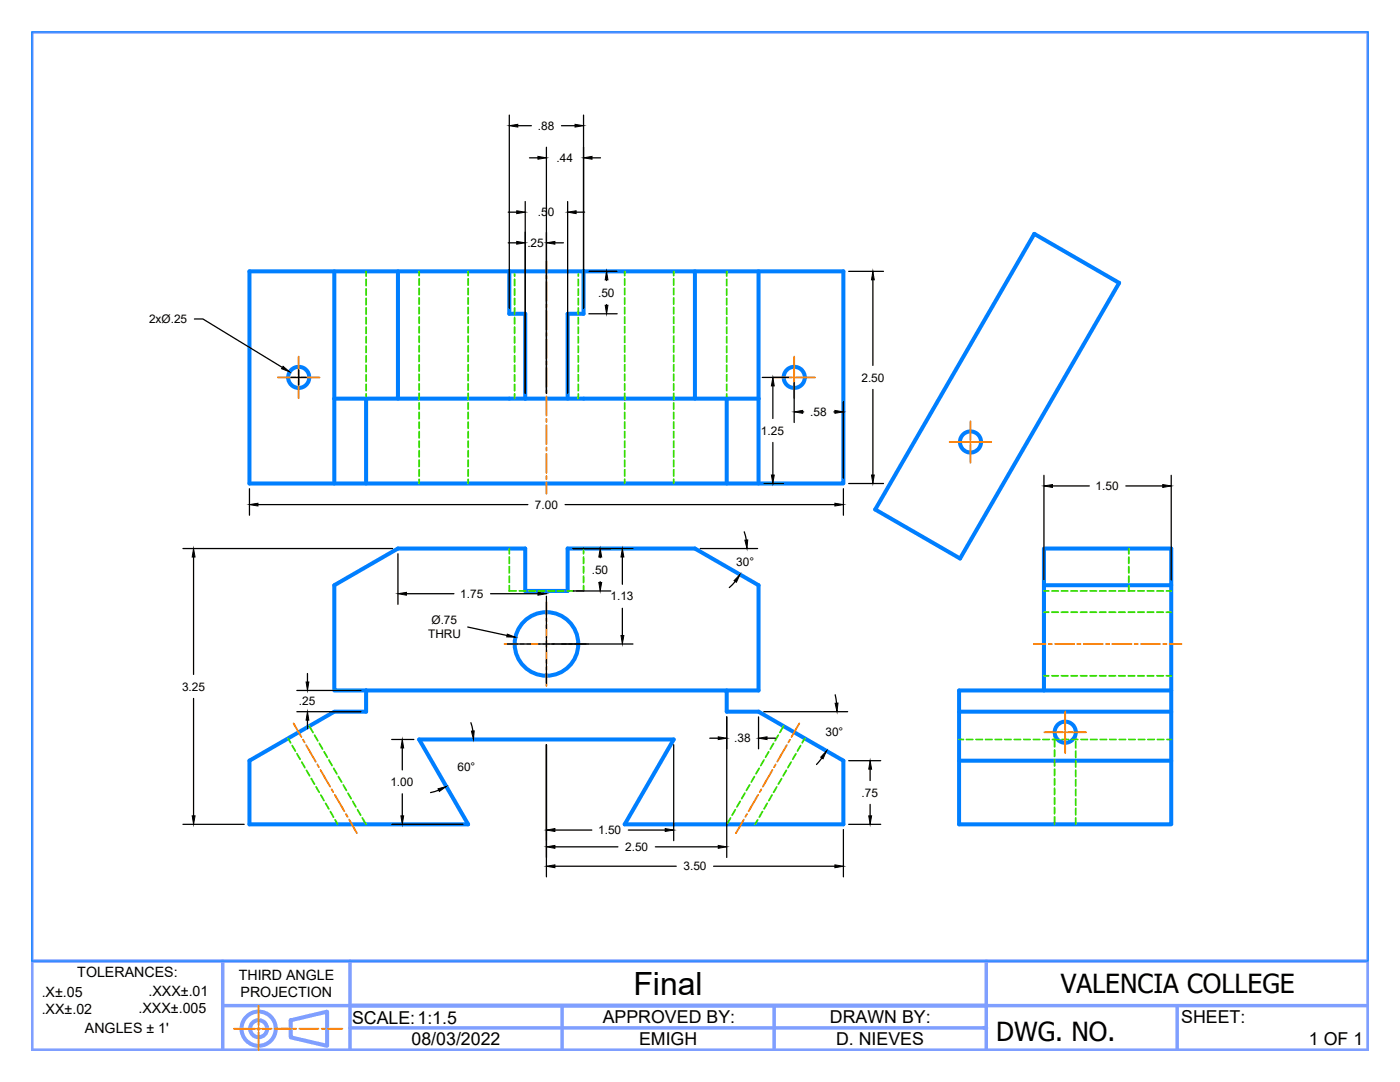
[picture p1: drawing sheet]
<svg xmlns="http://www.w3.org/2000/svg" width="279mm" height="216mm" viewBox="0 0 279 216" stroke-linecap="round" stroke-linejoin="round" font-family="sans-serif">
<!-- layer: Visible -->
<g fill="none" stroke="#007fff" stroke-width=".8">
<path d="M49.8 54.1h118.5v42.4h-118.5zM66.7 54.1v42.4M79.4 54.1v25.4M101.6 54.1v8.5h3.2v16.9M116.5 54.1v8.5h-3.2v16.9M138.7 54.1v25.4M151.4 54.1v42.4M206.4 46.7l17 9.8-31.8 54.9-16.9-9.7zM66.7 79.5h38.1M73.1 79.5v17M104.8 79.5h46.6M145 79.5v17"/>
<path d="M208.3 116.8h25.4M73.1 137.8h-6.4v-21l12.7-7.3h25.4v8.4h8.5v-8.4h25.4l12.7 7.3v21h-6.4M208.3 137.8v-28.3h25.4v55h-42.3v-26.7h42.3M49.8 151.8l16.9-9.8h6.4v-4.2h71.9v4.2h6.4l16.9 9.8v12.7h-43.6l9.8-16.9h-50.8l9.7 16.9h-43.6zM191.4 142h42.3M191.4 151.8h42.3"/>
<circle cx="59.6" cy="75.3" r="2.11"/>
<circle cx="158.5" cy="75.3" r="2.11"/>
<circle cx="193.7" cy="88.2" r="2.11"/>
<circle cx="109.1" cy="128.5" r="6.3"/>
<circle cx="212.6" cy="146.1" r="2.11"/>
</g>
<!-- layer: Hidden -->
<g fill="none" stroke="#37dd00" stroke-width=".36">
<path d="M66.7 54.1v1M66.7 55.7v1.3M66.7 57.6v1.3M66.7 59.5v1.3M73.1 54.1v1M73.1 55.7v1.3M73.1 57.6v1.3M73.1 59.5v1.3M83.7 54.1v.9M83.7 55.6v1.3M83.7 57.5v1.3M83.7 59.4v1.3"/>
<path d="M93.4 54.1v.9M93.4 55.6v1.3M93.4 57.5v1.3M93.4 59.4v1.3M102.7 54.1v1M102.7 55.7v1.3M102.7 57.6v1.3M102.7 59.5v1.3M115.4 54.1v1M115.4 55.7v1.3M115.4 57.6v1.3M115.4 59.5v1.3"/>
<path d="M124.7 54.1v.9M124.7 55.6v1.3M124.7 57.5v1.3M124.7 59.4v1.3M134.5 54.1v.9M134.5 55.6v1.3M134.5 57.5v1.3M134.5 59.4v1.3M145 54.1v1M145 55.7v1.3M145 57.6v1.3M145 59.5v1.3"/>
<path d="M151.4 54.1v1M151.4 55.7v1.3M151.4 57.6v1.3M151.4 59.5v1.3M66.7 61.4v1.3M66.7 63.4v1.2M66.7 65.3v1.2M66.7 67.2v1.2M66.7 69.1v1.2M66.7 71v1.2M66.7 72.9v1.2M66.7 74.8v1.3"/>
<path d="M66.7 76.7v1.3M66.7 78.6v.9M73.1 61.4v1.3M73.1 63.4v1.2M73.1 65.3v1.2M73.1 67.2v1.2M73.1 69.1v1.2M73.1 71v1.2M73.1 72.9v1.2M73.1 74.8v1.3M73.1 76.7v1.3M73.1 78.6v.9"/>
<path d="M83.7 61.3v1.3M83.7 63.2v1.3M83.7 65.2v1.2M83.7 67.1v1.2M83.7 69v1.2M83.7 70.9v1.2M83.7 72.8v1.2M83.7 74.7v1.2M83.7 76.6v1.3M83.7 78.5v1.3M93.4 61.3v1.3M93.4 63.2v1.3"/>
<path d="M93.4 65.2v1.2M93.4 67.1v1.2M93.4 69v1.2M93.4 70.9v1.2M93.4 72.8v1.2M93.4 74.7v1.2M93.4 76.6v1.3M93.4 78.5v1.3M102.7 61.4v1.3M102.7 63.4v1.2M102.7 65.3v1.2M102.7 67.2v1.2"/>
<path d="M102.7 69.1v1.2M102.7 71v1.2M102.7 72.9v1.2M102.7 74.8v1.3M102.7 76.7v1.3M102.7 78.6v.9M115.4 61.4v1.3M115.4 63.4v1.2M115.4 65.3v1.2M115.4 67.2v1.2M115.4 69.1v1.2M115.4 71v1.2"/>
<path d="M115.4 72.9v1.2M115.4 74.8v1.3M115.4 76.7v1.3M115.4 78.6v.9M124.7 61.3v1.3M124.7 63.2v1.3M124.7 65.2v1.2M124.7 67.1v1.2M124.7 69v1.2M124.7 70.9v1.2M124.7 72.8v1.2M124.7 74.7v1.2"/>
<path d="M124.7 76.6v1.3M124.7 78.5v1.3M134.5 61.3v1.3M134.5 63.2v1.3M134.5 65.2v1.2M134.5 67.1v1.2M134.5 69v1.2M134.5 70.9v1.2M134.5 72.8v1.2M134.5 74.7v1.2M134.5 76.6v1.3M134.5 78.5v1.3"/>
<path d="M145 61.4v1.3M145 63.4v1.2M145 65.3v1.2M145 67.2v1.2M145 69.1v1.2M145 71v1.2M145 72.9v1.2M145 74.8v1.3M145 76.7v1.3M145 78.6v.9M151.4 61.4v1.3M151.4 63.4v1.2"/>
<path d="M151.4 65.3v1.2M151.4 67.2v1.2M151.4 69.1v1.2M151.4 71v1.2M151.4 72.9v1.2M151.4 74.8v1.3M151.4 76.7v1.3M151.4 78.6v.9M83.7 80.4v1.3M83.7 82.3v1.3M83.7 84.2v1.3M83.7 86.1v1.3"/>
<path d="M83.7 88v1.3M83.7 89.9v1.3M83.7 91.8v1.3M83.7 93.7v1.3M83.7 95.6v.9M93.4 80.4v1.3M93.4 82.3v1.3M93.4 84.2v1.3M93.4 86.1v1.3M93.4 88v1.3M93.4 89.9v1.3M93.4 91.8v1.3"/>
<path d="M93.4 93.7v1.3M93.4 95.6v.9M124.7 80.4v1.3M124.7 82.3v1.3M124.7 84.2v1.3M124.7 86.1v1.3M124.7 88v1.3M124.7 89.9v1.3M124.7 91.8v1.3M124.7 93.7v1.3M124.7 95.6v.9M134.5 80.4v1.3"/>
<path d="M134.5 82.3v1.3M134.5 84.2v1.3M134.5 86.1v1.3M134.5 88v1.3M134.5 89.9v1.3M134.5 91.8v1.3M134.5 93.7v1.3M134.5 95.6v.9M101.6 109.5v1M101.6 111.1v1.3M101.6 113.1v1.2M101.6 115v1.2"/>
<path d="M101.6 116.9v1h1.4M103.7 117.9h1.2M105.6 117.9h1.2M107.5 117.9h1.2M109.4 117.9h1.2M111.3 117.9h1.2M113.2 117.9h1.2M116.5 109.5v1M116.5 111.1v1.3M116.5 113.1v1.2M116.5 115v1.2M116.5 116.9v1h-1.4"/>
<path d="M208.3 117.9h1M209.9 117.9h1.3M211.8 117.9h1.3M213.7 117.9h1.3M215.6 117.9h1.3M217.6 117.9h1.2M219.5 117.9h1.2M221.4 117.9h1.2M223.3 117.9h1.2M225.2 117.9h1.2M225.3 109.5v1M225.3 111.1v1.3"/>
<path d="M225.3 113.1v1.2M225.3 115v1.2M225.3 116.9v1M227.1 117.9h1.2M229 117.9h1.3M230.9 117.9h1.3M232.8 117.9h.9M208.3 134.9h1M208.3 122.2h1M209.9 134.9h1.3M209.9 122.2h1.3M211.8 134.9h1.3"/>
<path d="M211.8 122.2h1.3M213.7 134.9h1.3M213.7 122.2h1.3M215.6 134.9h1.3M215.6 122.2h1.3M217.6 134.9h1.2M217.6 122.2h1.2M219.5 134.9h1.2M219.5 122.2h1.2M221.4 134.9h1.2M221.4 122.2h1.2M223.3 134.9h1.2"/>
<path d="M223.3 122.2h1.2M225.2 134.9h1.2M225.2 122.2h1.2M227.1 134.9h1.2M227.1 122.2h1.2M229 134.9h1.3M229 122.2h1.3M230.9 134.9h1.3M230.9 122.2h1.3M232.8 134.9h.9M232.8 122.2h.9M57.5 147.3l.5 .9"/>
<path d="M58.3 148.8l.6 1.1M59.3 150.4l.6 1.1M60.2 152.1l.7 1.1M61.2 153.7l.6 1.1M61.7 144.9l.8 1.3M62.1 155.4l.7 1.1M62.8 146.7l.6 1.1M63.1 157l.6 1.1M63.7 148.4l.7 1.1M64 158.6l.7 1.1M64.7 150l.6 1.1M65.6 151.7l.7 1.1"/>
<path d="M66.6 153.3l.6 1.1M67.5 155l.7 1.1M68.5 156.6l.6 1.1M69.4 158.3l.7 1.1M70.4 159.9l.6 1.1M147.7 159.9l-.6 1.1M148.7 158.3l-.7 1.1M149.6 156.6l-.6 1.1M150.6 155l-.7 1.1M151.5 153.3l-.6 1.1M152.5 151.7l-.7 1.1M153.4 150l-.6 1.1"/>
<path d="M154.1 158.6l-.7 1.1M154.4 148.4l-.7 1.1M155 157l-.6 1.1M155.3 146.7l-.6 1.1M156 155.4l-.7 1.1M156.4 144.9l-.8 1.3M156.9 153.7l-.6 1.1M157.9 152.1l-.7 1.1M158.8 150.4l-.6 1.1M159.8 148.8l-.6 1.1M160.6 147.3l-.5 .9M191.4 147.6h.9"/>
<path d="M192.9 147.6h1.3M194.8 147.6h1.3M196.7 147.6h1.3M198.6 147.6h1.3M200.5 147.6h1.3M202.4 147.6h1.3M204.3 147.6h1.3M206.2 147.6h1.3M208.1 147.6h1.3M210 147.6h1.3M210.5 146.1v2.9M210.5 149.7v1.2"/>
<path d="M210.5 151.6v1.2M210.5 153.5v1.2M210.5 155.4v1.3M210.5 157.3v1.3M210.5 159.2v1.3M211.9 147.6h1.3M213.8 147.6h1.3M214.7 146.1v1.2M214.7 148v1.2M214.7 149.9v1.3M214.7 151.8v1.3M214.7 153.7v1.3"/>
<path d="M214.7 155.6v1.3M214.7 157.5v1.3M214.7 159.4v1.3M215.8 147.6h1.2M217.7 147.6h1.2M219.6 147.6h1.2M221.5 147.6h1.2M223.4 147.6h1.2M225.3 147.6h1.2M227.2 147.6h1.3M229.1 147.6h1.3M231 147.6h1.3"/>
<path d="M232.9 147.6h.8M65 160.3l.6 1.1M65.9 161.9l.7 1.1M66.9 163.6l.5 .9M71.4 161.6l.6 1.1M72.3 163.2l.7 1.3M145.8 163.2l-.7 1.3M146.7 161.6l-.6 1.1M151.2 163.6l-.5 .9M152.2 161.9l-.7 1.1M153.1 160.3l-.6 1.1M210.5 161.1v1.3"/>
<path d="M210.5 163v1.5M214.7 161.3v1.3M214.7 163.2v1.3"/>
</g>
<!-- layer: Center -->
<g fill="none" stroke="#ff7f00" stroke-width=".36">
<path d="M109.1 52.1v2.3M109.1 55v.6M109.1 56.3v3.8M55.5 75.3h3.7M59.4 75.3h.4M59.6 71.2v3.7M59.6 75.1v.4M59.6 75.7v3.8M60 75.3h3.8M109.1 60.7v.6M109.1 62v3.8M109.1 66.4v.7"/>
<path d="M109.1 67.7v3.8M109.1 72.1v.7M109.1 73.4v3.8M109.1 77.9v.6M109.1 79.1v3.8M154.3 75.3h3.8M158.3 75.3h.4M158.5 71.2v3.7M158.5 75.1v.4M158.5 75.7v3.8M158.9 75.3h3.7M109.1 83.6v.6"/>
<path d="M109.1 84.8v3.8M109.1 89.3v.6M109.1 90.6v3.8M109.1 95v.6M109.1 96.3v2.2M189.5 88.2h3.8M193.5 88.2h.4M193.7 84.1v3.7M193.7 88v.4M193.7 88.6v3.8M194.1 88.2h3.7M100.7 128.5h2.6"/>
<path d="M103.9 128.5h.6M105.2 128.5h2.6M108.4 128.5h1.3M109.1 120.1v2.6M109.1 123.4v.6M109.1 124.6v2.6M109.1 127.9v1.2M109.1 129.8v2.6M109.1 133v.6M109.1 134.3v2.6M110.3 128.5h2.6M113.6 128.5h.6"/>
<path d="M114.8 128.5h2.6M206.3 128.5h2.4M209.3 128.5h.6M210.6 128.5h3.8M215 128.5h.6M216.3 128.5h3.8M220.7 128.5h.7M222 128.5h3.8M226.4 128.5h.7M227.7 128.5h3.8M232.2 128.5h.6M233.4 128.5h2.4"/>
<path d="M58.6 144.4l1.6 2.6M60.5 147.6l.3 .5M61.1 148.7l1.9 3.3M63.3 152.5l.3 .6M64 153.6l1.9 3.4M66.2 157.5l.3 .6M66.8 158.6l1.9 3.3M151.3 158.6l-1.9 3.3M151.9 157.5l-.3 .6M154.2 153.6l-1.9 3.4M154.8 152.5l-.3 .6M157 148.7l-1.9 3.3"/>
<path d="M157.6 147.6l-.3 .5M159.5 144.4l-1.5 2.6M208.4 146.1h3.8M212.4 146.1h.4M212.6 142v3.7M212.6 145.9v.4M212.6 146.5v3.8M213 146.1h3.7M69 162.4l.4 .6M69.7 163.5l1.5 2.7M148.4 163.5l-1.5 2.7M149.1 162.4l-.3 .6"/>
<path d="M46.7 205.3h4.2M51.3 205.3h.6M51.6 200.7v3.9M51.6 204.9v.7M51.6 206v3.6M52.3 205.3h1.9M54.8 205.3h3.3M58.5 205.3h.6M59.8 205.3h3.8M64.2 205.3h.6M65.5 205.3h2.8"/>
</g>
<!-- layer: Dimensions -->
<g fill="none" stroke="#000" stroke-width=".25">
<path d="M101.6 23v38.6M103.3 25.1h2.7M105.7 31.5h1.7M109.1 29.4v49.1M112.1 25.1h2.7M116.5 23v38.6M118.2 31.5h1.6M101.4 48.5h1.7M101.4 42.3h1.7M104.8 40.2v38.3M110.7 48.5h1.7M113.3 40.2v38.3"/>
<path d="M115 42.3h1.7M117.5 54.1h5.7M121.1 55.8v.2M169.4 54.1h6.9M174.2 55.8v17.1M38.8 63.6h1.7l15.8 9.7M58.1 75.3h3M59.6 73.8v3M117.5 62.6h5.7M121.1 60.8v.1M152.1 75.3h5.3M154.2 77v6.5"/>
<path d="M158.5 76.3v8M174.2 77.7v17.1M49.8 97.5v5.3M152.4 96.5h4M154.2 88.3v6.5M160.2 82.2h.2M166.4 82.2h.2M168.3 80.1v15.3M168.3 97.5v5.3M169.4 96.5h6.9M208.3 94.8v20.9M210 97h7.4"/>
<path d="M224.7 97h7.4M233.7 94.8v20.9M36.5 109.5h41.9M38.6 111.1v23.5M51.5 100.7h53.8M79.4 110.5v10.1M81.1 118.5h9.5M97.9 118.5h9.5M109.1 119v6.5M112.8 100.7h53.8M114.3 109.5h12M114.3 117.9h7.6"/>
<path d="M119.8 111.1v.2M119.8 116.1v.1M124.2 111.1v5.5M139.7 109.5h11.5M146.7 116l-1.2 1.2M148.5 106.1l.4 1.7M38.6 139.4v23.4M59.2 137.8h12.8M61.4 134.4v1.7M93.3 125.1l7.9 1.7M101.2 128.5h4.8M107.5 128.5h18.8"/>
<path d="M109.1 127v3M109.1 131.6v4.8M124.2 121.4v5.4M166.7 138.6l.3 1.7M59.2 142h12.8M61.4 143.7v1.7M78.2 147.6h4.4M80.3 149.2v4.4M80.3 158.4v4.4M87.6 157.7l-1.7 .4M94 144.2l.4 1.7M109.1 148.6v26.4"/>
<path d="M134.5 148.6v19.1M141.6 147.3h1.7M145 143v28.1M151.4 143v6.4M152.4 142h16.8M153.1 147.3h1.7M164 151.2l-1 1.4M169.4 151.8h6.4M173.7 153.5v2.2M36.5 164.5h12.2M78.2 164.5h14.2M110.7 169h12.6"/>
<path d="M110.7 165.6h7.4M110.7 172.8h24.3M125.4 165.6h7.4M130.8 169h12.5M142.4 172.8h24.2M168.3 165.5v9.5M169.4 164.5h6.4M173.7 160.5v2.3"/>
</g>
<g fill="#000" stroke="#000" stroke-width=".2">
<path d="M101.6 25.1l1.7-.3v.6zM107.4 31.2l1.7 .3-1.7 .3zM114.8 24.8l1.7 .3-1.7 .3zM116.5 31.5l1.7-.3v.6zM103.1 48.2l1.7 .3-1.7 .2zM103.1 42.1l1.7 .2-1.7 .3zM109.1 48.5l1.6-.3v.5zM113.3 42.3l1.7-.2v.5zM121.1 54.1l.2 1.7h-.5zM174.2 54.1l.3 1.7h-.6zM56.5 73.1l1.3 1.1-1.6-.6zM120.8 60.9h.5l-.2 1.7z"/>
<path d="M154.2 75.3l.3 1.7h-.6zM153.9 94.8h.6l-.3 1.7zM158.5 82.2l1.7-.3v.6zM166.6 81.9l1.7 .3-1.7 .3zM173.9 94.8h.6l-.3 1.7zM208.3 97l1.7-.3v.6zM232.1 96.7l1.6 .3-1.6 .3zM38.6 109.5l.3 1.6h-.5zM49.8 100.7l1.7-.3v.6zM79.4 118.5l1.7-.3v.6zM107.4 118.2l1.7 .3-1.7 .3zM119.8 109.5l.3 1.6h-.6z"/>
<path d="M119.5 116.2h.6l-.3 1.7zM124.2 109.5l.3 1.6h-.6zM147.7 114.6l-.7 1.6-.5-.3zM148.7 107.8l.5-.1-.1 1.8zM166.6 100.4l1.7 .3-1.7 .3zM61.1 136.1h.5l-.2 1.7zM101.2 126.5l1.6 .6h-1.7zM123.9 126.8h.6l-.3 1.7zM61.4 142l.2 1.7h-.5zM80.3 147.6l.3 1.6h-.6zM87.4 157.4l1.7-.5-1.4 1zM94.1 145.9l.5-.1-.1 1.8z"/>
<path d="M143.3 147l1.7 .3-1.7 .3zM151.4 147.3l1.7-.3v.6zM165 149.8l-.7 1.6-.5-.3zM166.7 140.3h.5l-.2 1.7zM173.7 151.8l.2 1.7h-.5zM38.4 162.8h.5l-.3 1.7zM80 162.8h.6l-.3 1.7zM109.1 169l1.6-.3v.6zM109.1 165.6l1.6-.3v.6zM109.1 172.8l1.6-.2v.5zM132.8 165.3l1.7 .3-1.7 .3zM143.3 168.7l1.7 .3-1.7 .3z"/>
<path d="M166.6 172.6l1.7 .2-1.7 .3zM173.4 162.8h.5l-.2 1.7z"/>
</g>
<!-- layer: Object -->
<path d="M6.3 6.4h266.7v203.2h-266.7zM6.3 191.8h266.7M44.4 191.8v17.8M69.8 191.8v17.8M196.8 191.8v17.8M44.4 200.7h228.6M69.8 205.1h126.6M112.2 200.7v8.9M154.5 200.7v8.9M234.9 200.7v8.9" fill="none" stroke="#7f9fff" stroke-width=".7"/>
<g fill="none" stroke="#7f9fff" stroke-width=".8">
<path d="M58 203.6l7.3-1.7v6.8l-7.3-1.7zM69.8 200.7h127M196.4 205.1h.4"/>
<circle cx="51.6" cy="205.3" r="3.4"/>
<circle cx="51.6" cy="205.3" r="1.7"/>
</g>
<!-- layer: Visible -->
<path d="M6.3 6.4h266.7v185.4h-266.7z" fill="none" stroke="#007fff" stroke-width=".2"/>
<text font-size="6.4" x="126.4" y="198.5">Final</text>
<g font-size="5.2">
<text x="211.7" y="198.1">VALENCIA COLLEGE</text>
<text x="198.8" y="207.6">DWG. NO.</text>
</g>
<g font-size="3.5">
<text x="70.3" y="204.3">SCALE:1:1.5</text>
<text x="82.1" y="208.6">08/03/2022</text>
<text x="120.3" y="204.2">APPROVED BY:</text>
<text x="127.5" y="208.6">EMIGH</text>
<text x="165.6" y="204.2">DRAWN BY:</text>
<text x="166.9" y="208.6">D. NIEVES</text>
<text x="235.7" y="204.1">SHEET:</text>
<text x="261.2" y="208.5">1 OF 1</text>
</g>
<g font-size="2.8">
<text x="15.4" y="194.9">TOLERANCES:</text>
<text x="47.6" y="195.5">THIRD ANGLE</text>
<text x="8.3" y="198.9">.X±.05</text>
<text x="8.3" y="202.3">.XX±.02</text>
<text x="27.6" y="202.2">.XXX±.005</text>
<text x="29.6" y="198.8">.XXX±.01</text>
<text x="48" y="198.9">PROJECTION</text>
<text x="16.9" y="206.1">ANGLES ± 1'</text>
</g>
<g font-size="2.4">
<text x="107.4" y="25.9">.88</text>
<text x="111.1" y="32.3">.44</text>
<text x="107.4" y="43.2">.50</text>
<text x="105.2" y="49.3">.25</text>
<text x="119.4" y="59.2">.50</text>
<text x="29.7" y="64.5">2xØ.25</text>
<text x="171.9" y="76.1">2.50</text>
<text x="161.7" y="83">.58</text>
<text x="151.8" y="86.7">1.25</text>
<text x="106.7" y="101.5">7.00</text>
<text x="218.7" y="97.8">1.50</text>
<text x="146.9" y="113">30°</text>
<text x="91.8" y="119.3">1.75</text>
<text x="118.1" y="114.5">.50</text>
<text x="121.8" y="119.8">1.13</text>
<text x="86.1" y="124.5">Ø.75</text>
<text x="85.4" y="127.4">THRU</text>
<text x="36.3" y="137.8">3.25</text>
<text x="59.7" y="140.7">.25</text>
<text x="146.5" y="148.1">.38</text>
<text x="164.7" y="146.9">30°</text>
<text x="91.3" y="153.8">60°</text>
<text x="77.9" y="156.8">1.00</text>
<text x="172" y="159">.75</text>
<text x="119.4" y="166.5">1.50</text>
<text x="124.8" y="169.8">2.50</text>
<text x="136.4" y="173.7">3.50</text>
</g>
</svg>
